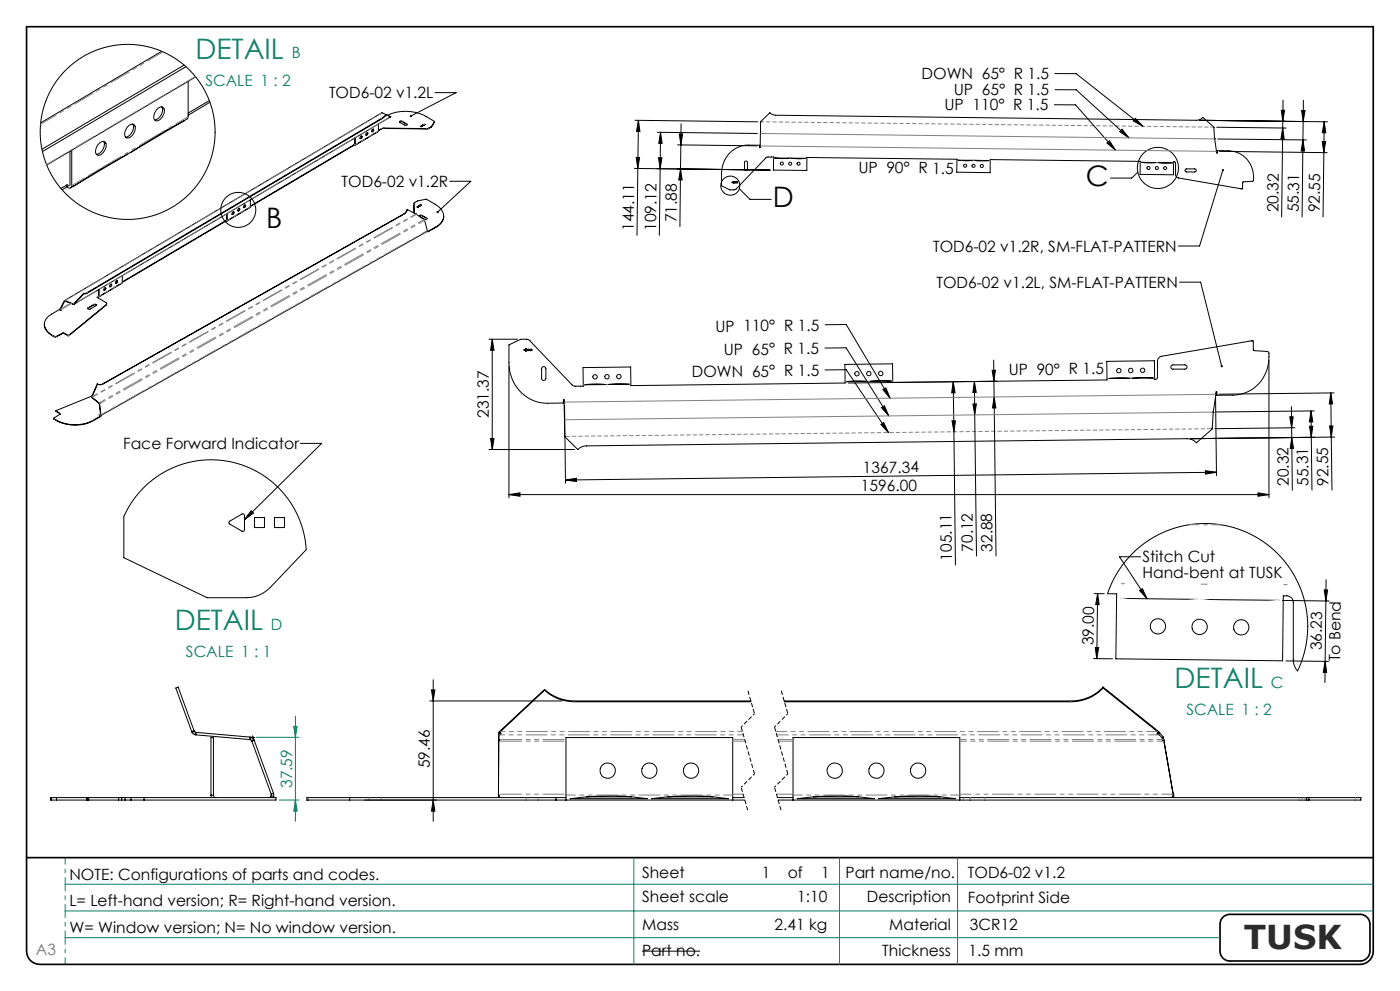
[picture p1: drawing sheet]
<svg xmlns="http://www.w3.org/2000/svg" width="420mm" height="297mm" viewBox="0 0 420 297" stroke-linecap="round" stroke-linejoin="round" font-family="sans-serif">
<g fill="none" stroke="#000" stroke-width=".3">
<path d="M48.5 15.4l-36.3 21.4M55.2 19.5l-42.6 25.2M55.8 20l-43.1 25.4M38.7 37.6a1.11 1.11 0 0 1 1.6-.2 1.11 1.11 0 0 1 .2 1.5l-.1 .6a2.48 2.48 0 0 1-2.4 1.8 2.54 2.54 0 0 1 .7-3.7zM39.8 37.2a3 3 0 0 1-2.2 3.9M47 32.8a1.21 1.21 0 0 1 1.1-.8 1.21 1.21 0 0 1 1.1 .7 3.2 3.2 0 0 1-2.1 3.5 1.38 1.38 0 0 1-.7-2.3zM48.5 32a2.94 2.94 0 0 1-2.1 3.9M56.4 24.4v10.8l-.2 .4-1 .6M58.7 23l-44.7 26.5M62.8 30.2l-6.4 3.7M63 30.7l-6.6 3.8M109.8 40a.29 .29 0 0 1 .3-.3 .29 .29 0 0 1 .3 .2l-.2 .4a.3 .3 0 0 1-.4 .2 .3 .3 0 0 1 0-.5z"/>
<path d="M110.2 39.7l-.1 .5-.3 .3M111.7 38.8a.27 .27 0 0 1 .4-.1 .27 .27 0 0 1 0 .5l-.2 .2a.3 .3 0 0 1-.5 0 .3 .3 0 0 1 .2-.5zM112 38.7v.4l-.5 .4M113.3 39.5l-3.2 1.9M113.5 39.3l-.2 .2M113.5 37.1v2.2M113.7 39h-.2M113.7 39v.1M113.7 39.1l-.2 .1M114.7 33.8l-95.3 56.3M114.7 33.8h.1M114.7 33.8l1.1 .6"/>
<path d="M115.8 34.3l-1.4 1.2-88.4 52.3-.9 .1M115.8 34.3l.1 .1M115.8 34.3l1.2 .6M115.9 34.4l-1.4 1.2-88.4 52.3-.9 .1M115.9 34.4l1.2 .6M116.3 34.6a12.9 12.9 0 0 1 11.5 .3l2.6 1.5M117 34.9h.1M117 34.9l.1 .1M117.1 35l-94.9 56.2M117.1 35h.1M119.8 36.6l.8-.2 1.5 1M119.9 36.4l.7-.1 1.4 .8a.37 .37 0 0 1-.1 .6 .37 .37 0 0 1-.5-.2l-1.5-.8z"/>
<path d="M126.2 37.9h.4zM126.4 37.7v.2M126.4 37.9h-.1M126.4 37.9h.1M126.6 37.6h.4zM126.8 37.5v.1M126.8 37.6l-.1 .1M126.8 37.6l.1 .1M127 37.3h.1M127.4 37.4h.1M127.4 37.2l-.4 .1M127.4 37.4h-.3"/>
<path d="M127.5 37.3h.1M127.5 37.3l-.2 .2-.3-.1M129.5 37.9l-1.4 .7-13.1-.2-1.3 .6M129.5 38l-1.3 .7-13.1-.2-1.4 .6M129.5 37.9v.1M130.4 36.4l-.9 1.5M130.4 36.4l-.9 1.6M130.5 27.8h6.3l-13.5 7M190.5 36.1l36.8 .4M191.5 36.1l.5 3.3h-1zM191.5 36.1l-.4 34.4M197.2 39.6l30 .4"/>
<path d="M198.2 39.6l.4 3.4h-1zM198.2 39.6l-.2 10.9M204.3 37.1v6.4M228.1 39.9l-.1 4.3-.1-.7h-3.3a8.3 8.3 0 0 0-8.1 8.5v3.7l2.5 1.2h1.3l.6-.3 8.9-9.4 2.3-.1-.1 3.9 10 .1 .1-3.9 45 .5-.1 3.9 10 .1 .1-3.9 45 .6-.1 3.9 10 .1 .1-3.9h.3l.3 .3v3.5a1.05 1.05 0 0 0 .8 1l18.9 3.3 .4-.1 .1-2 3-.2a7.7 7.7 0 0 0-7.4-9.1h-3.4v.7l-.2-.5M228.1 39.9l.1-3.3 2.8-2.8 1.5 .7 126.4 1.6 1.3-.4 .6-.5 3.3 2.8 .2 3.5M228.1 39.9h.1M316.3 31.4h6.4l11.9 13.6M316.5 22l6.3 .1 20.1 15.8M316.5 26.9h6.4l15.8 14.4M336.6 38.7l2.1 2.6-2.8-1.8zM340.6 35.5l2.3 2.4-2.9-1.7zM359.9 36.1l38.4 .4"/>
<path d="M365 38.1l20.8 .3M384.4 33.1h1l-.6 3.2zM384.8 38.4l-.3 26.6M384.8 38.4l.5 3.3h-1zM384.8 36.3v2.1M384.9 30l-.1 6.3M390.5 33.1h1l-.6 3.3zM390.9 36.4v5.5M391 30.1l-.1 6.3M397.3 36.5l.4 3.3h-1zM397.3 36.5l-.4 28.5M20.1 55.4l-1.8 1.1"/>
<path d="M20.1 55.4v.6M20.1 56l-1.5 .9M21 45.3v10.1l-.3 .3-.6-.3M21.5 45v10.6a.75 .75 0 0 1-.5 .8 .75 .75 0 0 1-.9-.4M22.1 55.7l-.9 .6M29.6 43.2a1.21 1.21 0 0 1 1-.8 1.21 1.21 0 0 1 1.2 .6 3.2 3.2 0 0 1-2.2 3.6 1.38 1.38 0 0 1-.7-2.3zM31.1 42.4a2.94 2.94 0 0 1-2.2 3.8M39.1 45.7a151.7 151.7 0 0 1 16.2-9.5l-33.2 19.6a151.7 151.7 0 0 1 16.1-9.6M75.1 59.9v2.2l-.2 .1M106.3 43.4l-31.2 18.4M106.3 43.5l-31.2 18.4M106.3 43.4v.1"/>
<path d="M106.4 41.3v2.1h-.1M106.5 41.3v2.2h-.2M106.7 43.4l-.2 .1M108.2 40.9l.1-.1a.29 .29 0 0 1 .4 .1 .29 .29 0 0 1-.2 .4l-.5 .3zM108.5 40.7v.5l-.5 .3M109.9 41.5l-3.2 1.9M110.1 41.4l-.2 .1M134.9 54.3h6.4l-10 9.3M190.3 50.5l40.7 .5M190.9 47.2h1l-.6 3.3zM197.6 47.3h1l-.6 3.2zM198 50.5l-.2 20"/>
<path d="M203.3 43.4l23.9 .3M203.8 40.1h1l-.5 3.4zM204.2 50.6l.4 3.3h-1zM204.2 50.6l-.2 17.3M204.3 43.5l-.1 7.1M219.6 54.6l.5-.2v.5zM220.4 54.5h.3v.3h-.3zM221 54.5h.3v.3h-.3zM221.8 56.5l3.2 3.3h6.4M223.5 48.4a.44 .44 0 0 1 .5-.1 .44 .44 0 0 1 .2 .4v2a.44 .44 0 0 1-.4 .5 .44 .44 0 0 1-.5-.5zM232.3 47.3l4.7 .1zM237.2 47.4h4.6l-2.3 .2z"/>
<path d="M287.3 48h4.7l-2.4 .2zM292.2 48l4.6 .1zM332.1 42.9l.7-.7 1.8 2.8zM341.3 51.6l-1.8 1.8h-6.3M342.3 48.6l4.7 .1zM347.2 48.7l4.6 .1zM355.7 50.7l2.7-.1a.46 .46 0 0 1 .5 .5 .46 .46 0 0 1-.5 .4h-2.5a.48 .48 0 0 1-.4-.3 .48 .48 0 0 1 .2-.5zM364.3 41.7h.1M364.4 41.7l.5 3.7M364.4 41.6h.1M364.4 41.6l-.1 .1M364.9 45.4h.1"/>
<path d="M365.3 41.7l26.6 .2M365.9 45.4l32.2 .4M366.9 51l-7 22.7h-6.4M390.9 41.9l-.3 23.1M390.9 41.9l.5 3.4h-1.1zM396.7 42.4h1l-.5 3.4zM67.8 66.1h.1M67.8 66.1l-31.1 18.4M67.8 66.1v.1M67.8 66.2l-31.1 18.4M67.8 66.2h.1M68 64.1l-.1 2"/>
<path d="M68.1 64v2.2h-.2M68.3 66.1l-.2 .1M69.8 63.5a.37 .37 0 0 1 .5 .4 .37 .37 0 0 1-.4 .4l-.3-.1zM70 63.5v.5l-.4 .2M71.5 62.6a.25 .25 0 0 1 .3-.2 .25 .25 0 0 1 .1 .4l-.1 .2a.31 .31 0 0 1-.5 .2 .31 .31 0 0 1 .1-.5zM71.5 64.2l-3.3 1.9M71.6 64.1l3.3-1.9zM71.6 64.1l-.1 .1M71.8 62.4v.4l-.5 .4M73.2 61.6a.25 .25 0 0 1 .4-.2 .25 .25 0 0 1 .1 .3l-.1 .3a.31 .31 0 0 1-.5 .2 .31 .31 0 0 1 .1-.5zM73.5 61.4v.5l-.4 .3M122.2 62.8l-.4 .8-.7 .6-90.2 50.9a1.49 1.49 0 0 1-1.6 0"/>
<path d="M122.2 62.8l2.7 1.4M122.2 62.8l-1.1 1.4-90.3 50.9-1 .2M124.1 61.1l.2-.3 1-.6 2.6-.5 2.6 1.5a3.7 3.7 0 0 1 2.2 5l-1.2 1.3-3.1 1.9M124.1 61.2h.1M124.1 61.1v.1M124.1 61.1l.1 2.7M124.9 64.2l2.3 1.6M124.9 64.2h.1M125.1 62h.4zM125.3 61.9v.1M125.3 62l-.1 .1M125.3 62l.1 .1"/>
<path d="M125.5 61.8h.4zM125.7 61.7v.1M125.7 61.8h-.1M125.7 61.8h.1M125.8 64.8l.7-.2 1.6 1M125.9 64.6l.7-.1 1.4 .8a.37 .37 0 0 1-.1 .6 .37 .37 0 0 1-.5-.2l-1.6-.9zM125.9 61.5l.5-.1-.1 .3zM126.4 61.5l-.4 .1M127.2 65.8l.2 .2M127.2 65.8v.1M127.3 66h.1M127.4 66l.8 3.3"/>
<path d="M128.1 69.4l-97.8 55.1M128.1 69.4h.1M128.2 69.3l.2 .2M128.2 69.3l-.1 .1M128.2 69.2l.2 .2M128.4 69.4v.1M133.1 64.8a3.8 3.8 0 0 1-2.3 3.3l-2.4 1.4M13.3 97.2a4.6 4.6 0 0 0 3.5 3.8l2.1-1.1M18.1 92.5l.1 .2M18.1 92.5l.1 .1M18.1 92.7v.1M18.2 92.8v.1"/>
<path d="M18.2 92.7v.1M18.2 92.6v.1M18.2 92.9l.2 .1-.6-.2-2.3 1.4a3.2 3.2 0 0 0-2.2 2.8 3.2 3.2 0 0 0 1.7 3l1.7 .9 2.2-1.1M18.9 99.8v.1M19.3 90.2l-1.2 2.3M19.3 90.2l.1 .1M19.3 90.1h.1M19.3 90.1v.1M19.3 90.1l.1 .1M19.4 90.3l-1.2 2.3M19.4 90.2v.1M19.4 90.2h.1"/>
<path d="M19.4 90.1h.1M19.4 90.1h-.1M19.4 90.1l.1 .1M19.5 90.2h-.1M19.5 90.2h.1M19.5 90.2l2.5 1M19.5 90.1v.1M19.5 90.1l2.5 1M22 91.2h.1M22 91.1v.1M22 91.1h.1M22 91v.2"/>
<path d="M22 91v.1M22.1 91.2h-.1M22.1 91h-.1M22.1 91l.1 .2M22.2 91v.1M22.2 91h-.1M22.2 91.2h-.1M22.2 91.1v.1M25.1 87.9l-2.9 3.1M25.1 87.9l.1 .1M25.2 88l-3 3.1M26.4 92.3l2.1-1.1a.27 .27 0 0 1 .4 .1 .27 .27 0 0 1-.1 .3l-2 1.1-.4-.1z"/>
<path d="M29 91.5l-.8-.1-1.9 1.1M29.4 88.8l-.2 .3 2.5 1.5a.42 .42 0 0 1 .3 .4 .42 .42 0 0 1-.2 .4l-11 9-.4 .1-1.5-.7M29.4 88.9l-.2 .2M29.4 88.8v.1M29.6 86.8v2h-.2M29.7 86.7v2.2h-.3M29.8 88.9l-.2 .1M31.4 86.3a.34 .34 0 0 1 .3 .4 .34 .34 0 0 1-.6 .1zM31.6 86.2v.5l-.4 .3M32 91l-.1 .4-11.2 9.1-.3 .1-1.5-.7M33.1 85.3a.27 .27 0 0 1 .4-.1 .27 .27 0 0 1 0 .4l-.2 .2a.3 .3 0 0 1-.5 .1 .3 .3 0 0 1 .2-.5zM33.1 87l-3.3 1.9"/>
<path d="M33.2 86.9l-.1 .1M33.4 85.2v.3l-.5 .4M34.7 84.4a.29 .29 0 0 1 .4-.3 .29 .29 0 0 1 .1 .5v.1a.29 .29 0 0 1-.4 .3 .29 .29 0 0 1-.1-.5zM35.1 84.1v.5l-.4 .3M36.4 84.9l-3.2 2M36.7 82.6v2.2l-.3 .1M247.5 97.3h6.4l13.1 22M353.8 84.6h6.4l6.3 25.1M27.5 118.9h.1M27.5 118.9v.1M27.6 119v.1M27.6 119.1h.1"/>
<path d="M27.6 119.1v.1M27.6 119h-.1M27.6 118.7l-10.8 4.4M27.6 119.1l2.1 1.7M27.6 119.2l2.1 1.7M27.6 118.9v.1M29.3 115.1l-1.7 3.8M29.3 115.1l-1.8 3.8M146.7 101.7h8.6M147.7 101.7l.5 3.3h-1zM147.7 101.7v33M152.7 109.7v39.5"/>
<path d="M157.2 104.8l.6-.3 .1 .7zM158.3 104.7h.4v.4h-.4zM159.1 104.7h.5v.4h-.5zM162.7 110a.64 .64 0 0 1 .7-.1 .64 .64 0 0 1 .4 .6v2.9a.64 .64 0 0 1-.7 .6 .64 .64 0 0 1-.6-.6v-3.1zM175.3 115.3l3.3-.2 3.3 .1zM182.3 115.2l2.4-.2 4.2 .2zM247.5 104.3l6.3-.1 12.8 20.5M247.5 110.9l6.4-.1 12.6 18.8M253.9 114.4l2.5-.2 4.1 .1zM260.8 114.3l3.4-.3 3.3 .2zM264.9 116.8l.8-.6 1.3 3.1zM286 114.4l.5 3.3h-1z"/>
<path d="M286 114.4l.2 15M292.3 114.3l.6 3.3h-1zM292.3 114.3l.6 52.3M297.6 111l1-.1-.4 3.4zM298.1 107.9l.1 6.4M298.2 114.3v4.7M298.2 119l.6 3.3h-1.1zM298.2 119l.6 47.6M299.2 114.3l-44.7 .5M332.5 113.4l3.3-.2 3.3 .2zM339.4 113.4l2.5-.3 4.1 .2zM351.4 109.6l.5-.2h3.6a.64 .64 0 0 1 .6 .6 .64 .64 0 0 1-.6 .6h-3.6a.65 .65 0 0 1-.6-.3 .65 .65 0 0 1 .1-.7z"/>
<path d="M364.7 119.2l.2 23.3M364.8 118.1l-.8 5.3M364.8 118.1h.1M364.8 118.1l.2-.7 .1 1.1 4.8-.1a11.1 11.1 0 0 0 10.6-12.9l-4.4-.4-.1-2.9-.5-.1-27.1 4.7a1.48 1.48 0 0 0-1.2 1.4v5l-.5 .5h-.3l-.1-5.6-14.3 .2 .1 5.6-64.3 .7v-5.6l-14.3 .2v5.6l-64.2 .8-.1-5.6-14.3 .2 .1 5.5h-2.6l-.6-.2-13.3-13.7-2.3-.1-3.5 1.7v5.3a11.8 11.8 0 0 0 11.6 12.2l4.7-.1v-1h.2l.2 10.9 4 4a3.5 3.5 0 0 1 2.5-1.1l180.3-2.1a3.6 3.6 0 0 1 2.7 1.2l4.6-4 .5-5.1M380.7 108v41.2M399.2 117.8l.6 3.2-1 .1zM399.2 117.8l.2 13.2M400.2 117.8l-34.5 .3M16.8 123.1h.1M16.8 123.2l1.3 .8M16.8 123.2l1.3 .9M18.1 124v.1"/>
<path d="M18.1 124.1l-2 1.3a11.7 11.7 0 0 0 11.7 .6l2.4-1.3M29.7 120.8h.1M29.7 120.8v.1M29.7 120.9h.1M29.7 120.9l.1 .1M29.8 120.8l.1 .2M29.8 120.8h.1M29.8 121h.1M29.8 121l.4 3.3M29.8 120.8l-.1 .1M29.8 124.5h.1M29.9 121l.4 3.3"/>
<path d="M29.9 124.5l.1 .1M30 124.5l-.3-.1 .5 .3M30 124.6h.2M30 124.5h.1M30 124.5v.1M30.1 124.5h.1M30.1 124.5l.1 .1M30.2 124.4l-.1 .1M30.2 124.3l.1 .2M30.2 124.3h.1M30.2 124.6h.1M30.2 124.7l-2.4 1.5a11.8 11.8 0 0 1-11.7-.7v-.1"/>
<path d="M30.3 124.5l-.1 .1M30.3 124.3v.2M90.1 132.9h6.4l-23.2 22.8M146.7 134.7h25.7M147.2 131.4h1l-.5 3.3zM169.4 121.5l.3 23.3M264.3 127.2l.8-.6 1.4 3zM264.4 122.1l.9-.5 1.3 3.1zM285.6 126.1h1l-.4 3.3zM286.2 129.4l.4 39.9M291.9 121.1l1-.1-.5 3.4zM364 123.4v.2"/>
<path d="M364 123.6h.1M364 123.4h.1M386.9 124.9h1l-.4 3.3zM387.4 121.9l.3 25M387.5 131.1l.6 3.3h-1zM388.5 128.2l-24 .3M392.9 127.7h.9l-.4 3.4zM393.3 123.2l.5 3.2-1 .1zM393.3 123.2l.1 7.9M393.4 131.1l.2 15.8M394.3 123.2l-29.5 .3M398.9 127.7h1l-.5 3.3z"/>
<path d="M399.4 131l.2 15.9M400.4 131l-43.2 .5M42.6 146.6l4.5-3.8 3.9-2.3 5.4-1.9 4.8-.7h4.6l5.5 1 5.3 2.1 4 2.6 2.3 2 2.7 2.8 3 4.6 1.3 2.7 1 3.2 1 5.6-10.8 11.5a10.1 10.1 0 0 1-7.2 3.1h-11.7l-25.1-12v-12.3l2.3-4.1zM68.8 156.3l3.8-2.2a.49 .49 0 0 1 .7 .4v4.2a.49 .49 0 0 1-.7 .5l-3.8-2.2zM75.4 153.1l.7 .7-2.8 1.9zM76.3 155.1h3v3h-3zM82.3 155.1h3v3h-3zM152.7 148.2l3.3-.5v1zM152.7 148.2h228M169.6 143.9l3.3-.6v1zM361.6 141.1l3.3 .4-3.3 .6zM364.9 141.5l-195.3 2.4"/>
<path d="M377.4 147.7l3.3 .5-3.3 .5zM328.3 177.9h3M329.3 177.9l-.3 19.5M329.3 177.9l.4 3.3h-1zM336.2 179.3l23.1 .3M339.5 166.1l4.1-3.5 4.7-2.8 5.5-1.9 5.2-.9h5.3l5.7 1.1 5.3 2.1 4.3 2.6 3.9 3.4 3.4 4.1 2.8 4.9 1.7 4.9 .9 5.5-.1 5.1-1 5.2-1.3 3.8-.7 1.3a5.1 5.1 0 0 1-1.2-3.2l-.1-17.6a2.32 2.32 0 0 0-2.9-1.6l-.2 19.4-50-.6 .2-19.4-2.7-.1 1.1-2.9 2-3.7 2.1-3zM341.9 177l.8-.6 1.4 3.1zM342.2 166.9h-6.4l8.3 12.6M360.6 179.7l23.1 .2M384.7 179.9l14 .2M397.3 176.8h1l-.5 3.3zM397.8 173.7v6.4"/>
<path d="M328 197.4h5.8M328.6 194.1h1l-.6 3.3zM385.8 198.1l12.7 .1M397.5 198.2v6.4M397.5 198.2l.5 3.3h-1zM397.8 180.1l-.3 18.1M57.5 219.2l.1 .4M57.6 219.6l.8 .6M58.2 219l-.7 .2M58.2 219l.1 .2M58.2 219l-4.8-13.1-.7 .3 4.8 13M58.3 219.2l.4 .3"/>
<path d="M58.3 219.2l-.7 .4M58.7 219.5l-.3 .7M58.7 219.5h.1M58.8 219.5l16.2 1.4M58.8 219.5v.7M128.9 210.1h39.7M129.4 206.8h1.1l-.5 3.3zM130 203.7v42.4M149.6 219.5v.7M149.6 219.5v2.6M149.7 219.5h.3M149.7 219.5v.7"/>
<path d="M149.7 219.5h-.1M150.1 219.3l-.1 .3a.31 .31 0 0 1 .3 .3 .31 .31 0 0 1-.3 .3M150.1 219v.3M150.1 219l-.1 1.2M163.4 206.9a13.1 13.1 0 0 0 8.8 3.4h53.1M163.4 206.6a13.1 13.1 0 0 0 8.8 3.5h53M163.4 206.9l-13.3 12.4M163.4 206.6v.3M163.4 206.6l-13.3 12.4M330.9 206.2a12.9 12.9 0 0 1-9.5 4.1h-86.1M330.9 205.9a12.8 12.8 0 0 1-9.5 4.2h-86.2M330.9 206.2l16.4 13.1"/>
<path d="M330.9 205.9v.3M330.9 205.9l16.4 13.1M347.3 219.3l.2 .3a.32 .32 0 0 0-.4 .2 .32 .32 0 0 0 .2 .4h.2M347.3 219v.3M347.3 219l.2 1.2M347.5 219.5h.3M347.8 219.5v.7M347.8 219.5h.1M347.8 219.5l1.2 1.4M15.3 239.8h1.7M15.3 239h1.7M15.3 239v.8"/>
<path d="M17 239.8h9.1M17 239h9.1M17 239v.8M26.1 239v.8M26.1 239.8h.5M26.1 239h.5M26.6 239.8h9M26.6 239h9M26.6 239v.8M35.6 239.8h.9M35.6 239h.9M35.6 239v.8"/>
<path d="M36.5 239.8h1M36.5 239h1M36.5 239v.8M37.5 239.8h1.8M37.5 239h1.8M37.5 239v.8M39.3 239v.8M39.3 239.8h3.9M39.3 239h3.9M43.2 239h39.6v.8h-39.6M43.2 239v.8M58.4 220.2h.4"/>
<path d="M58.8 220.2l16.1 1.4M63.3 238.3l.2 .7M63.3 238.3h.7M63.3 238.3v-17.3h.7v17.3M64 238.3a.73 .73 0 0 0 .8 .7M74.9 221.6l.2 .1M75 220.9l-.1 .7M75 220.9l.4 .1M75.1 221.7l.4 .3M75.4 221l.7 .6M75.4 221l-.3 .7M75.5 220.9l.9 .1"/>
<path d="M75.5 222l.1 .1M75.6 222.1l5.8 15.9M75.8 220.5l.3 .9M76.1 221.6l-.6 .4M76.1 221.6l.2 .3M76.3 221.9l5.8 15.9M76.3 221.9l-.7 .2M81.4 238.5l-.2 .5M81.4 238v.5M81.4 238.5l.7 .2M82.1 237.8v.9M82.1 237.8l-.7 .2"/>
<path d="M82.1 238.7l-.1 .3M92.1 239h77.7M92.1 239.8h.1M92.1 239h.1M92.1 239.8h131.3M92.1 239v.8M92.3 239v.8M104.9 239v.8M110.7 239.8h3.6M130 239.8l.5 3.3h-1.1zM149.5 238.3h.1M149.5 238.5l.4 .3-.4 .2"/>
<path d="M149.5 238.1v.4M149.5 238.1v-.3v.5M149.5 238.5l.3 .4M149.6 221.7l.4 .1-.4 .2M149.6 221.9l-.1 16.2M149.6 220.2v1.4M149.7 220.2h.3M149.7 220.2h-.1M166.8 239v.8M169.8 239.8v-18.8h50v18.8M171.1 239.4a75.4 75.4 0 0 1 23.1 0zM175.9 238.8h13.6"/>
<path d="M195.4 239.4a75.4 75.4 0 0 1 23.1 0zM200.3 238.8h13.6M219.8 239h3.4M233.2 239h4.7M233.4 239.8h158.6M237.9 239.8v-18.8h50v18.8M239.2 239.4a75.4 75.4 0 0 1 23.1 0zM244 238.8h13.6M263.6 239.4a75.4 75.4 0 0 1 23.1 0zM268.4 238.8h13.6M287.9 239h104.1M347.5 220.2h.3"/>
<path d="M347.8 220.2h.1M347.8 220.2l1.2 1.5M349 221.7l-.4 .1 .4 .2M349 220.9v1.1M349 221.7h.1M349 222h.1M349 220.9v.1M349 221.6h.1M349.1 221.6v.4M349.1 221.6l.1 .3M349.2 221.9l-.1 .1M349.2 221.9l2.7 16.2"/>
<path d="M351.9 238.1l.2 .4M351.9 238.1v-.3l.1 .5M352 238.3h.1M352.1 238.5l-.4 .3 .5 .2M352.1 238.5l-.3 .3M392 239.8h.7M392 239h.7M392 239v.8M392.7 239h15.6v.8h-15.6M392.7 239v.8M192.6 285.1h17.5"/>
<circle cx="38.3" cy="39.5" r="26.2"/>
<circle cx="219.1" cy="55.6" r="2.87"/>
<circle cx="234.5" cy="49" r=".45"/>
<circle cx="237.1" cy="49" r=".45"/>
<circle cx="239.6" cy="49.1" r=".46"/>
<circle cx="289.6" cy="49.7" r=".46"/>
<circle cx="292.1" cy="49.7" r=".46"/>
<circle cx="294.6" cy="49.7" r=".46"/>
<circle cx="344.6" cy="50.3" r=".46"/>
<circle cx="347.1" cy="50.4" r=".45"/>
<circle cx="347.4" cy="50.3" r="6.2"/>
<circle cx="349.5" cy="50.4" r=".46"/>
<circle cx="71.5" cy="62.9" r="5.2"/>
<circle cx="178.5" cy="113" r=".66"/>
<circle cx="182.1" cy="112.9" r=".66"/>
<circle cx="185.7" cy="112.9" r=".66"/>
<circle cx="257.1" cy="112" r=".66"/>
<circle cx="260.7" cy="112" r=".66"/>
<circle cx="264.2" cy="111.9" r=".66"/>
<circle cx="335.7" cy="111.1" r=".66"/>
<circle cx="339.2" cy="111" r=".66"/>
<circle cx="342.8" cy="111" r=".66"/>
<circle cx="347.4" cy="187.7" r="2.3"/>
<circle cx="359.9" cy="187.9" r="2.3"/>
<circle cx="372.4" cy="188" r="2.3"/>
<circle cx="182.3" cy="231" r="2.31"/>
<circle cx="194.8" cy="231" r="2.3"/>
<circle cx="207.3" cy="231" r="2.31"/>
<circle cx="250.4" cy="231" r="2.31"/>
<circle cx="262.9" cy="231" r="2.3"/>
<circle cx="275.4" cy="231" r="2.31"/>
</g>
<g fill="none" stroke="#808080" stroke-width=".3" stroke-dasharray="6.3 1.3 1.3 1.3 1.3 1.3">
<path d="M114.4 38.5v.2M114.5 35.6l-.1-.1M115.2 38.5v-.1M120.6 36.3v.1M122 37.1v.2M127 37.3h.1M127.4 37.2v.1M127.9 38.5v.2M128.7 38.5v-.1M20.5 56.2v-.6M21 55.3l-.5 .3M21.5 55.6l-.5-.3"/>
<path d="M106.4 43.5v-.1M106.5 43.3l-.1 .1M106.6 43.4l-.1-.1M67.9 66.2v-.1M68 66l-.1 .1M68.1 66.1l-.1-.1M121.1 64.2h.1M124.2 61.1v.1M125.9 61.4v.1M126.4 61.5v-.1M126.6 64.5v.1M128 65.3v.1"/>
<path d="M130.8 68v.1M18.2 92.6l3-1.7M18.4 93h.1M19.2 99.9v-.1M19.5 90.2l-.1 .1M21.4 91l-3.2 1.9M22.2 90.9l-.2 .2M26.3 87.7l-.1-.1M26.5 92.2v.2M28.2 91.2v.1M29.3 89v-.1M29.5 88.9v-.1"/>
<path d="M29.6 88.8h-.1M29.7 88.8h-.1M31.8 91.3v.2M15.8 100.5v.1M16.3 100.9v-.1M16.8 100.9v-.1M20.4 100.5v.1M20.6 100.6v-.1M20.7 100.4v.1M20.8 100.5v-.2M30.8 115.1h.1M16.3 125.6v-.1"/>
<path d="M16.8 123.2v.1M16.8 125.8v.2M18.1 124v-.1M27.8 126v.2M29.9 124.3v.1M30.2 124.3l-.1 .1M172.2 210.3v-.3M321.4 210.3v-.3M92.1 239v.8M110.8 239.8v-.8M114.4 239v.8M157.9 239.8v-.8"/>
<path d="M161.5 239v.8M219.8 222.1h3.8M222.9 238h-3.1M223.4 221.6h-3.6M233.6 222.1h4.3M237.9 221.6h-4.5M237.9 238h-5M289 239.8v-.8M291 239v.8M291.2 239.8v-.8M295.4 239v.8M389.8 239.8v-.8"/>
<path d="M390.6 239v.8M391.5 239.8v-.8M406.6 239.8v-.8"/>
</g>
<path d="M127.4 66l-97.5 55M29.7 120.7l97.5-54.9M349 221.6h-61.1" fill="none" stroke="#808080" stroke-width=".3" stroke-dasharray="6.3 1.3 1.3 1.3 1.3 1.3" stroke-dashoffset="4.4"/>
<path d="M30.3 124.3l97.9-55.2" fill="none" stroke="#808080" stroke-width=".3" stroke-dasharray="6.3 1.3 1.3 1.3 1.3 1.3" stroke-dashoffset="4.1"/>
<path d="M125 64.2l-97.4 54.9" fill="none" stroke="#808080" stroke-width=".3" stroke-dasharray="6.3 1.3 1.3 1.3 1.3 1.3" stroke-dashoffset="4.5"/>
<path d="M27.6 118.9l97.2-54.8M149.7 220.2h73.3" fill="none" stroke="#808080" stroke-width=".3" stroke-dasharray="6.3 1.3 1.3 1.3 1.3 1.3" stroke-dashoffset="4.6"/>
<path d="M22.3 91.1l94.8-56.1" fill="none" stroke="#808080" stroke-width=".3" stroke-dasharray="6.3 1.3 1.3 1.3 1.3 1.3" stroke-dashoffset="-1.1"/>
<path d="M19.5 90.1l95.2-56.3M222.7 219.2h-72.6" fill="none" stroke="#808080" stroke-width=".3" stroke-dasharray="6.3 1.3 1.3 1.3 1.3 1.3" stroke-dashoffset="5"/>
<path d="M113.6 39.3l-7 4.1M75.1 62l-7 4.1M36.7 84.7l-7 4.1" fill="none" stroke="#808080" stroke-width=".3" stroke-dasharray="6.3 1.3 1.3 1.3 1.3 1.3" stroke-dashoffset="5.5"/>
<path d="M14 49.3l44.6-26.4" fill="none" stroke="#808080" stroke-width=".3" stroke-dasharray="6.3 1.3 1.3 1.3 1.3 1.3" stroke-dashoffset="2.6"/>
<path d="M12.2 37.3l36.7-21.8" fill="none" stroke="#808080" stroke-width=".3" stroke-dasharray="6.3 1.3 1.3 1.3 1.3 1.3" stroke-dashoffset=".9"/>
<path d="M56.5 34.9l-35 20.7" fill="none" stroke="#808080" stroke-width=".3" stroke-dasharray="6.3 1.3 1.3 1.3 1.3 1.3" stroke-dashoffset="1.9"/>
<path d="M336.2 179.3a86.4 86.4 0 0 0 23.1 .3M360.6 179.7a88.4 88.4 0 0 0 23.1 .2" fill="none" stroke="#fff" stroke-width=".3"/>
<path d="M347.3 219.2h-114.6" fill="none" stroke="#808080" stroke-width=".3" stroke-dasharray="6.3 1.3 1.3 1.3 1.3 1.3" stroke-dashoffset="3.1"/>
<path d="M233 220.2h114.9M351.9 238h-64" fill="none" stroke="#808080" stroke-width=".3" stroke-dasharray="6.3 1.3 1.3 1.3 1.3 1.3" stroke-dashoffset="2.9"/>
<path d="M169.8 238.3h50M237.9 238.3h50" fill="none" stroke="#808080" stroke-width=".3" stroke-dasharray="6.3 1.3 1.3 1.3 1.3 1.3" stroke-dashoffset="3.6"/>
<path d="M287.9 222.1h61.3" fill="none" stroke="#808080" stroke-width=".3" stroke-dasharray="6.3 1.3 1.3 1.3 1.3 1.3" stroke-dashoffset="4.3"/>
<path d="M149.6 222.1h20.2M169.8 221.6h-20.2M169.8 238h-20.3" fill="none" stroke="#808080" stroke-width=".3" stroke-dasharray="6.3 1.3 1.3 1.3 1.3 1.3" stroke-dashoffset="-.6"/>
<path d="M8 8h404v277a4 4 0 0 1-4 4h-396a4 4 0 0 1-4-4zM8 257h404M366.8 275l.5-.5 1.5-.5h39.2a3 3 0 0 1 3 3v8a3 3 0 0 1-3 3h-39a2.95 2.95 0 0 1-3-3v-8.2l.3-1z" fill="none" stroke="#000" stroke-width=".5"/>
<path d="M88.1 217.7h1l-.5 3.3zM88.6 214.6v31.5M76.9 221h12.7M83.8 239.8h5.8M88.6 239.8l.5 3.3h-1zM190.1 257v32M251.8 257v32M287.3 257v32M19.5 273h392.5M19.5 265h392.5M19.5 281h346.5" fill="none" stroke="#0a7d64" stroke-width=".3"/>
<path d="M224.3 206.9l2 7M234.3 206.9l2 7M222.3 235.9l2 7M232.3 235.9l2 7" fill="none" stroke="#000" stroke-width=".3" stroke-dasharray="1.3 .6" stroke-dashoffset="-.2" stroke-linecap="butt"/>
<path d="M226.3 213.9l-4 4M236.3 213.9l-4 4M226.3 231.9l-4 4M236.3 231.9l-4 4" fill="none" stroke="#000" stroke-width=".3" stroke-dasharray="1.3 .6" stroke-dashoffset=".7" stroke-linecap="butt"/>
<path d="M222.3 217.9l4 14M232.3 217.9l4 14" fill="none" stroke="#000" stroke-width=".3" stroke-dasharray="1.3 .6" stroke-linecap="butt"/>
<path d="M336.3 174.9h1.2M360.3 175.1h2M385 175.2h1.3" fill="none" stroke="#808080" stroke-width=".3" stroke-dasharray="15.2 1.3 1.3 1.3" stroke-linecap="butt"/>
<path d="M366.5 157.3l-9.6-.1" fill="none" stroke="#808080" stroke-width=".3" stroke-dasharray="15.2 1.3 1.3 1.3" stroke-dashoffset="12.3" stroke-linecap="butt"/>
<path d="M19.5 273v-8M19.5 265v-8M19.5 281v-8M19.5 281v8" fill="none" stroke="#0a7d64" stroke-width=".3" stroke-dasharray="15.2 1.3 1.3 1.3" stroke-dashoffset="13.1" stroke-linecap="butt"/>
<path d="M19.5 257h392.5" fill="none" stroke="#0a7d64" stroke-width=".3" stroke-dasharray="15.2 1.3 1.3 1.3" stroke-dashoffset="1.9" stroke-linecap="butt"/>
<path d="M169.6 130.8l193.9-2.3" fill="none" stroke="#808080" stroke-width=".3" stroke-dasharray="1.3 .6" stroke-dashoffset="-.1" stroke-linecap="butt"/>
<path d="M364 38.1l-135.7-1.6" fill="none" stroke="#808080" stroke-width=".3" stroke-dasharray="1.3 .6" stroke-dashoffset=".4" stroke-linecap="butt"/>
<g fill="none" stroke="#808080" stroke-width=".3">
<path d="M228.1 43.7l136.8 1.7M228.2 40l136.1 1.6M232.1 47.3h.2M237 47.4h.2M241.8 47.4l.3 .1M287.1 48h.2M292 48h.2M296.8 48.1h.3M342.1 48.6h.2M347 48.7h.2M351.8 48.8h.3M175 115.3h.3"/>
<path d="M181.9 115.2h.4M188.9 115.2h.4M253.5 114.4h.4M260.8 114.3h-.3M267.5 114.2h.3M332.1 113.4h.4M339.1 113.4h.3M346 113.3h.4M364.7 118.2l-195.4 2.3M363.9 123.5l-194.5 2.3"/>
</g>
<g fill="#000">
<path d="M340.6 35.5l2.3 2.4-2.9-1.7zM264.9 116.8l.8-.6 1.3 3.1z"/>
<path d="M384.4 33.1h1l-.6 3.2zM384.8 38.4l.5 3.3h-1zM390.5 33.1h1l-.6 3.3zM390.9 41.9l.5 3.4h-1.1z"/>
<path d="M397.3 36.5l.4 3.3h-1zM396.7 42.4h1l-.5 3.4z"/>
<path d="M197.6 47.3h1l-.6 3.2zM198.2 39.6l.4 3.4h-1z"/>
<path d="M204.2 50.6l.4 3.3h-1zM203.8 40.1h1l-.5 3.4zM190.9 47.2h1l-.6 3.3zM191.5 36.1l.5 3.3h-1z"/>
<path d="M336.6 38.7l2.1 2.6-2.8-1.8zM332.1 42.9l.7-.7 1.8 2.8z"/>
<path d="M131 63.4v.4l.3-.2-.3 .2a.35 .35 0 0 0 .5 0 .35 .35 0 0 0 0-.5 .35 .35 0 0 0-.5 .1zM152.7 148.2l3.3-.5v1zM377.4 147.7l3.3 .5-3.3 .5zM123 34.5v.4l.3-.1-.3 .1a.35 .35 0 0 0 .5 .1 .35 .35 0 0 0 0-.5 .35 .35 0 0 0-.5 0zM341.9 177l.8-.6 1.4 3.1zM75.4 153.1l.7 .7-2.8 1.9z"/>
<path d="M147.7 101.7l.5 3.3h-1zM147.2 131.4h1l-.5 3.3zM129.4 206.8h1.1l-.5 3.3zM130 239.8l.5 3.3h-1.1z"/>
<path d="M366.3 109.5l-.1 .4 .4 .2-.1-.4 .2 .3 .1-.5zM366.6 50.7a.34 .34 0 0 0 .1 .6 .34 .34 0 0 0 .5-.2 .34 .34 0 0 0-.2-.4l-.1 .3 .1-.3z"/>
<path d="M399.2 117.8l.6 3.2-1 .1zM398.9 127.7h1l-.5 3.3zM297.6 111l1-.1-.4 3.4zM298.2 119l.6 3.3h-1.1zM292.3 114.3l.6 3.3h-1zM291.9 121.1l1-.1-.5 3.4zM286 114.4l.5 3.3h-1zM285.6 126.1h1l-.4 3.3z"/>
<path d="M264.4 122.1l.9-.5 1.3 3.1zM264.3 127.2l.8-.6 1.4 3z"/>
<path d="M387.5 131.1l.6 3.3h-1zM386.9 124.9h1l-.4 3.3z"/>
<path d="M392.9 127.7h.9l-.4 3.4zM393.3 123.2l.5 3.2-1 .1z"/>
<path d="M169.6 143.9l3.3-.6v1zM361.6 141.1l3.3 .4-3.3 .6z"/>
<path d="M329.3 177.9l.4 3.3h-1zM328.6 194.1h1l-.6 3.3z"/>
<path d="M397.3 176.8h1l-.5 3.3zM397.5 198.2l.5 3.3h-1z"/>
</g>
<path d="M88.1 217.7h1l-.5 3.3zM88.6 239.8l.5 3.3h-1z" fill="#0a7d64"/>
<text font-size="9.9" fill="#2a2a2a" x="373.1" y="284.4">TUSK</text>
<g font-size="8.5" fill="#0a7d64">
<text x="58.7" y="17.5">DETAIL</text>
<text x="52.4" y="188.8">DETAIL</text>
<text x="352.4" y="206.2">DETAIL</text>
</g>
<g font-size="8.5">
<text x="325.8" y="55.7">C</text>
<text x="231.9" y="62.1">D</text>
<text x="79.9" y="68.5">B</text>
</g>
<g font-size="4.7" fill="#0a7d64">
<text x="87.5" y="17.5">B</text>
<text x="61.6" y="25.7">SCALE 1 : 2</text>
<text x="81.3" y="188.8">D</text>
<text x="55.8" y="197">SCALE 1 : 1</text>
<text x="381.3" y="206.1">C</text>
<text x="355.9" y="214.3">SCALE 1 : 2</text>
<text x="87.6" y="236.2" transform="rotate(-90 87.6 236.2)">37.59</text>
</g>
<g font-size="4.7">
<text x="276.5" y="23.5">DOWN 65° R 1.5</text>
<text x="98.7" y="29.5">TOD6-02 v1.2L</text>
<text x="286.1" y="28.4">UP 65° R 1.5</text>
<text x="283.3" y="32.9">UP 110° R 1.5</text>
<text x="257.5" y="51.7" transform="rotate(1 257.5 51.7)">UP 90° R 1.5</text>
<text x="102.5" y="56.1">TOD6-02 v1.2R</text>
<text x="383.5" y="63.7" transform="rotate(-89 383.5 63.7)">20.32</text>
<text x="389.6" y="63.7" transform="rotate(-89 389.6 63.7)">55.31</text>
<text x="395.9" y="63.7" transform="rotate(-89 395.9 63.7)">92.55</text>
<text x="190.1" y="69.2" transform="rotate(-89 190.1 69.2)">144.11</text>
<text x="196.8" y="69.2" transform="rotate(-89 196.8 69.2)">109.12</text>
<text x="203" y="66.6" transform="rotate(-89 203 66.6)">71.88</text>
<text x="279.9" y="75.4">TOD6-02 v1.2R, SM-FLAT-PATTERN</text>
<text x="280.9" y="86.2">TOD6-02 v1.2L, SM-FLAT-PATTERN</text>
<text x="214.6" y="99.4" transform="rotate(-1 214.6 99.4)">UP 110° R 1.5</text>
<text x="217.1" y="106.4" transform="rotate(-1 217.1 106.4)">UP 65° R 1.5</text>
<text x="207.6" y="113.1" transform="rotate(-1 207.6 113.1)">DOWN 65° R 1.5</text>
<text x="302.6" y="112.4" transform="rotate(-1 302.6 112.4)">UP 90° R 1.5</text>
<text x="146.7" y="125.3" transform="rotate(-90 146.7 125.3)">231.37</text>
<text x="36.9" y="134.6">Face Forward Indicator</text>
<text x="258.9" y="141.8" transform="rotate(-1 258.9 141.8)">1367.34</text>
<text x="258.3" y="147.2">1596.00</text>
<text x="386.7" y="145.6" transform="rotate(-91 386.7 145.6)">20.32</text>
<text x="392.6" y="145.6" transform="rotate(-91 392.6 145.6)">55.31</text>
<text x="398.6" y="145.6" transform="rotate(-91 398.6 145.6)">92.55</text>
<text x="291.9" y="165.4" transform="rotate(-91 291.9 165.4)">70.12</text>
<text x="297.8" y="165.4" transform="rotate(-91 297.8 165.4)">32.88</text>
<text x="285.6" y="168" transform="rotate(-91 285.6 168)">105.11</text>
<text x="342.8" y="168.5">Stitch Cut</text>
<text x="342.8" y="173.1">Hand-bent at TUSK</text>
<text x="328.1" y="193.4" transform="rotate(-89 328.1 193.4)">39.00</text>
<text x="396.5" y="194.9" transform="rotate(-89 396.5 194.9)">36.23</text>
<text x="402" y="198.2" transform="rotate(-89 402 198.2)">To Bend</text>
<text x="129" y="230.3" transform="rotate(-90 129 230.3)">59.46</text>
<text x="20.8" y="263.6">NOTE: Configurations of parts and codes.</text>
<text x="192.6" y="263.2">Sheet</text>
<text x="228.5" y="263.2">1</text>
<text x="236.3" y="263.2">of</text>
<text x="246.4" y="263.3">1</text>
<text x="253.6" y="263.3">Part name/no.</text>
<text x="290.4" y="263.2">TOD6-02 v1.2</text>
<text x="20.8" y="271.6">L= Left-hand version; R= Right-hand version.</text>
<text x="192.6" y="270.4">Sheet scale</text>
<text x="239.2" y="270.4">1:10</text>
<text x="260" y="270.4">Description</text>
<text x="290.4" y="270.6">Footprint Side</text>
<text x="20.8" y="279.7">W= Window version; N= No window version.</text>
<text x="192.6" y="278.6">Mass</text>
<text x="232.4" y="278.6">2.41 kg</text>
<text x="266.8" y="278.6">Material</text>
<text x="291" y="278.6">3CR12</text>
<text x="192.6" y="286.4">Part no.</text>
<text x="264.7" y="286.4">Thickness</text>
<text x="290.6" y="286.4">1.5 mm</text>
</g>
<text font-size="4.7" fill="#787878" x="10.8" y="286.3">A3</text>
</svg>
